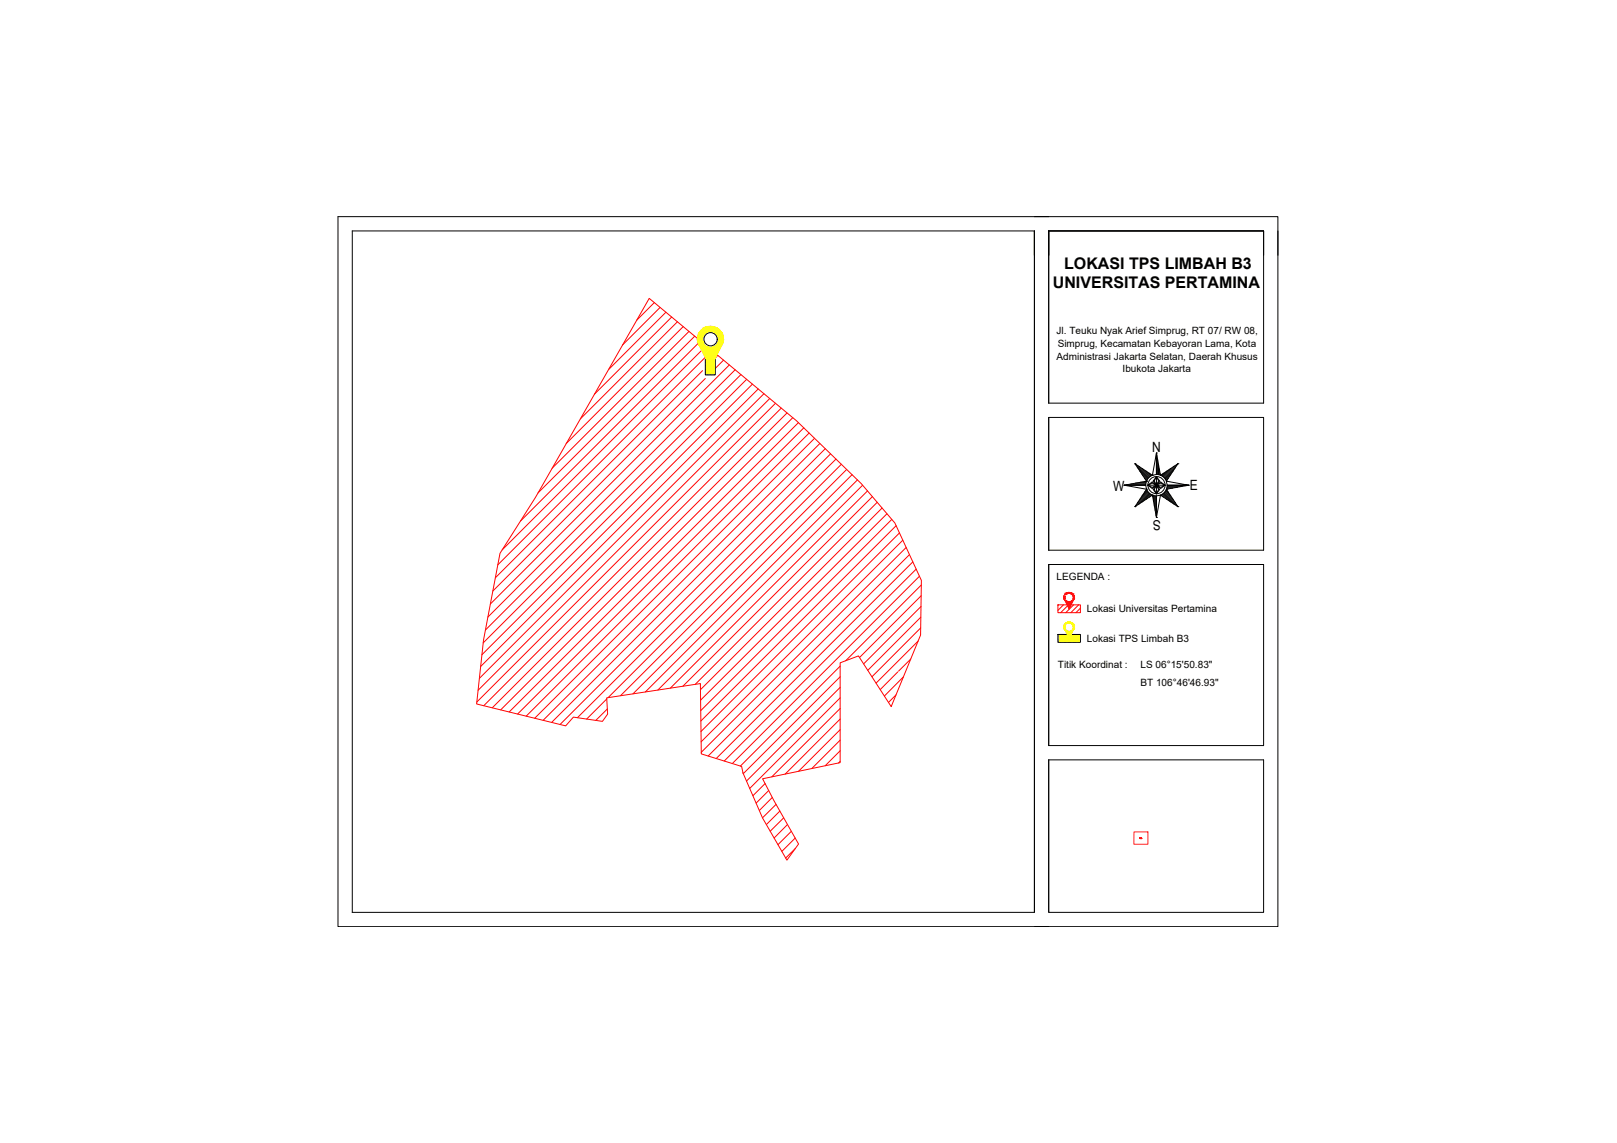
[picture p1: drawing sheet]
<svg xmlns="http://www.w3.org/2000/svg" width="297mm" height="210mm" viewBox="0 0 297 210" stroke-linecap="round" stroke-linejoin="round" font-family="sans-serif">
<!-- layer: Area Kawasan -->
<path d="M119.3 54.8l27 22.5 11.9 11.5 6.2 7.2 4.9 10.6-.2 10-5.4 13.2-6-9.3-3.4 1.2v18.4l-14.2 2.9 2.1 4 4.5 8-2.1 3-4.5-7.8-3.6-8.2-.3-1.2-7.4-2.4-.1-12.9-17.3 2.7 .2 2.9-.9 1.4-5.4-.8-1.4 1.6-16.3-4 1.2-11.8 3-15.9 6.5-10.2zM209.5 153.8v.2h-.1z" fill="none" stroke="#f00" stroke-width=".18"/>
<!-- layer: 0 -->
<g fill="none" stroke="#f00" stroke-width=".18">
<path d="M120.2 55.6l-3.3 3.2M121.2 56.5l-6.9 6.9M122.3 57.3l-10.5 10.6M123.4 58.2l-14.2 14.2M124.4 59.1l-17.8 17.8M125.5 60l-21.5 21.5M126.6 60.9l-25.2 25.1M127.6 61.7l-28.8 28.8M128.7 62.6l-33.1 33.1M129.1 68.1l-38.1 38M129.6 69.5l-39.1 39M129.7 63.5l-37.4 37.5"/>
<path d="M130.8 64.4l-39.4 39.3M131.9 65.3l-1 .9M132.9 66.1l-2 2M134 67l-43.9 43.9M135.1 67.9l-45.5 45.4M136.1 68.8l-46.9 46.9M137.2 69.7l-48.4 48.4M138.2 70.5l-49.7 49.7M139.3 71.4l-51 51M140.3 72.3l-52.2 52.3M141.4 73.2l-53.6 53.6M142.5 74.1l-54.9 54.8"/>
<path d="M143.5 74.9l-54.6 54.7M144.6 75.8l-54.2 54.2M145.6 76.7l-53.6 53.7M146.7 77.6l-53.2 53.1M147.7 78.6l-52.6 52.5M148.6 79.5l-51.9 52M149.6 80.5l-51.4 51.4M150.6 81.4l-50.8 50.9M151.6 82.4l-50.3 50.3M152.6 83.3l-49.7 49.7M153.6 84.3l-47.5 47.5M154.6 85.3l-42.9 42.8"/>
<path d="M155.5 86.2l-41.5 41.6M156.5 87.2l-40.2 40.2M157.5 88.1l-38.9 39M158.5 89.1l-37.7 37.6M159.4 90.1l-36.2 36.3M160.3 91.2l-34.9 34.8M161.1 92.2l-33.4 33.5M162 93.3l-33.3 33.4M162.9 94.4l-34.2 34.2M163.8 95.4l-35.1 35.1M164.6 96.5l-35.9 35.9M165.2 97.9l-36.4 36.4"/>
<path d="M165.8 99.2l-37 37M166.5 100.5l-37.7 37.7M167.1 101.8l-37 37M167.7 103.2l-36.1 36.1M168.3 104.5l-35.3 35.3M168.7 117.7l-7.8 7.7M168.9 105.8l-34.4 34.4M169.1 115.3l-8.9 9M169.1 113.3l-9.7 9.8M169.2 111.4l-10.5 10.5M169.2 109.4l-11.3 11.3M169.2 107.4l-13.9 13.9"/>
<path d="M194.3 111.1h4.2v1.4h-4.2zM194.4 111.1l-.1 .1M195.4 111.1l-1.1 1M196.3 111.1l-1.5 1.4M197.2 111.1l-1.4 1.4M198.1 111.1l-1.4 1.4M198.5 111.7l-.9 .8M111.5 128.3l-3.7 3.8M111.6 130.2l-2.1 2.1M154.3 122.3l-18.3 18.4M154.3 124.3l-17.8 17.8M154.3 126.2l-17.2 17.2"/>
<path d="M154.3 128.2l-16.6 16.6M154.3 130.1l-12.5 12.6M154.3 132.1l-10.1 10M154.3 134l-7.6 7.6M154.3 135.9l-5.2 5.2M154.3 137.9l-2.7 2.7M154.3 139.8l-.3 .3M164.6 127.6l-1.4 1.4M164.9 123.4l-3.2 3.2M166 124.3l-3.5 3.5M167.3 121l-2.2 2.2M140.6 143.9l-2.3 2.2"/>
<path d="M141.2 145.2l-2.3 2.3M141.9 146.4l-2.4 2.4M142.6 147.7l-2.5 2.5M143.3 148.9l-2.5 2.5M144 150.2l-2.5 2.4M144.7 151.4l-2.5 2.5M145.4 152.7l-2.5 2.4M146.1 153.9l-2.5 2.5M146.1 155.8l-1.8 1.8M209.5 153.9h.1M209.5 154l.1-.1zM209.5 153.8h.1"/>
<path d="M209.5 154l.1-.1-.1 .1M209.5 153.8l-.1 .1 .1-.1M209.5 153.9h.1zM209.5 153.8l-.1 .1M209.5 154h.1M209.5 153.9l-.1 .1M209.6 153.9l-.1 .1M209.6 154h-.1M209.6 153.9h.1"/>
</g>
<g fill="none" stroke="#ff0" stroke-width=".18">
<path d="M129.8 65.9l-.2 .2M130 65.9l-.4 .5M130.3 65.9l-.7 .7M130.5 65.9l-.9 1M130.8 65.9l-1.2 1.2M131 65.9l-1.4 1.5M131.3 65.9l-1.7 1.8M131.4 66.1l-1.8 1.8M131.4 66.4l-1.8 1.8M131.4 66.6l-1.8 1.8M131.4 66.9l-1.8 1.8M131.4 67.1l-1.7 1.7"/>
<path d="M131.4 67.4l-1.5 1.4M131.4 67.6l-1.2 1.2M131.4 67.9l-1 .9M131.4 68.1l-.7 .7M131.4 68.4l-.5 .4M131.4 68.7l-.2 .1"/>
</g>
<g fill="none" stroke="#000" stroke-width=".18">
<path d="M190 39.8h44.7v7.1M192.6 39.8h-130.5v130.4h130.5M190 46.9v-4.5h-125.3v125.1h125.3v-125.1v125.1M192.6 42.4h39.5v4.5M192.6 42.4h39.5v31.6h-39.5zM234.7 42.4v127.8h-44.7M129.6 65.9h1.8v2.9h-1.8zM192.6 76.7h39.5v24.3h-39.5zM206.5 89.1h.1M206.5 89.1h4l.1 .7zM206.8 89h3.7M207.7 88.9h2.8"/>
<path d="M208.5 85.2h.1M208.5 93h.1M208.5 85.2l3.2 2.1M208.5 85.2l2.1 3.2M208.5 85.2l2.5 2.5M208.6 88.7h1.9M208.9 85.8l2 2M209.2 85.6l2 2M209.4 86.5l1.4 1.5M209.5 88.6h1M209.8 87.1l.9 1M209.8 86l1.5 1.5"/>
<path d="M210.2 87.8l.5 .4M210.3 88.4h.3M210.5 86.5l.9 .9M210.6 88.3l-.1 .8h-4M210.6 89.8a1.98 1.98 0 0 0 1.1 1.1M210.6 88.4h.1M210.6 89.8h.1M210.6 88.4l-4.1 .7M210.6 89.8l-2.1 3.2M210.7 90l-.5 .4M210.7 90.1l-.9 1M210.8 90.3l-1.4 1.4"/>
<path d="M210.8 89.1l.9-.4 .7 .4zM210.8 89.1l.9 .4 1.5-.8 .8 .4M210.8 89.1l.9-.6 1.5 1.2 .8-.6M210.8 89.1l.9 .6 1.5-1.2 .8 .6M210.9 90.4l-2 2M211 90.5l-2.5 2.5M211.1 86.9l.5 .4M211.2 90.6l-2 2M211.3 90.7l-1.5 1.5M211.4 90.8l-.9 1M211.6 90.9l-.5 .4M211.7 87.3h.1"/>
<path d="M211.7 90.9h.1M211.7 90.9l.7 4.1M211.7 90.9l-3.2 2.1M211.7 90.9l.7 .2v3.9M211.7 87.3a1.98 1.98 0 0 0-1.1 1M211.7 90.9v.3M211.9 91v1.1M212.1 91.1v1.9M212.2 91.1v2.7M212.4 91.1v3.6M212.4 83.2h.1M212.4 95h.1"/>
<path d="M212.4 89.1h1.6l-.8 .4zM212.4 87.5l.4 .8-.4 .8zM212.4 89.1v1.6l-.4-.8zM212.4 83.2v3.9l.8 .2a1.98 1.98 0 0 1 1.1 1M212.4 83.2v3.9l-.7 .2zM212.4 91.1l.8-.2-.8 4.1zM212.4 87.5l-.4 .8 .8 1.6-.4 .8M212.4 87.5l.6 .8-1.2 1.6 .6 .8M212.4 87.5l-.6 .8 1.2 1.6-.6 .8M212.4 83.2l.8 4.1M212.5 83.5v3.6M212.6 84.4v2.7"/>
<path d="M212.8 85.3v1.9M213 86.1v1.1M213.1 87v.3M213.2 87.3h.1M213.2 90.9h.1M213.2 90.9l3.2 2.1M213.3 90.9l.4 .4M213.5 90.8l.9 1M213.6 90.7l1.5 1.5M213.7 90.6l2 2M213.7 86.9l-.4 .4M213.8 90.5l2.6 2.5"/>
<path d="M213.9 90.4l2 2M214 90.3l1.5 1.4M214.1 90.1l1 1M214.2 90l.4 .4M214.3 88.4h.1M214.3 89.8h.1M214.3 88.4l4 .7h-3.9zM214.3 89.8l2.1 3.2M214.3 89.8h.3M214.3 89.6h1.1M214.4 89.5h1.9M214.4 89.3h2.8"/>
<path d="M214.4 89.2h3.6M214.4 86.5l-.9 .9M214.6 87.8l-.4 .4M215.1 86l-1.5 1.5M215.1 87.1l-1 1M215.5 86.5l-1.5 1.5M215.7 85.6l-2 2M215.9 85.8l-2 2M216.4 85.2h.1M216.4 93h.1M216.4 85.2l-2.1 3.2M216.4 85.2l-3.2 2.1"/>
<path d="M216.4 85.2l-2.6 2.5M218.3 89.1h.1M218.3 89.1h-3.9l-.1 .7a1.98 1.98 0 0 1-1.1 1.1M218.3 89.1l-4 .7M192.6 103.7h39.5v33.2h-39.5zM194.3 116.5h4.2v1.5h-4.2zM192.6 139.5h39.5v28h-39.5zM192.6 139.5v28"/>
<circle cx="130.5" cy="62.3" r="1.22"/>
<circle cx="212.4" cy="89.1" r="1.58"/>
</g>
<g fill="#ff0" stroke="#ff0" stroke-width=".18">
<path d="M130.1 60h.8z"/>
<path d="M128.5 63.5h4l-2 4.1z"/>
<path d="M195.6 115.6h1.6l-.8 1.7z"/>
<path d="M130.1 60l1.3 .1zM129.7 60.1l.4-.1 1.3 .1z"/>
<path d="M129.7 60.1l2 .2-.3-.2zM129.3 60.3l.4-.2 2 .2z"/>
<path d="M129.3 60.3l2.8 .2-.4-.2zM128.9 60.5l.4-.2 2.8 .2z"/>
<path d="M128.9 60.5l3.5 .3-.3-.3zM128.9 60.5l3.5 .3h-3.8z"/>
<path d="M128.6 60.8l4 .3-.2-.3zM128.6 60.8l4 .3h-4.2z"/>
<path d="M130.6 61.1l2 .1zM130.6 61.1l2 .1z"/>
<path d="M128.4 61.1h2zM128.4 61.2h1.8z"/>
<path d="M130.8 61.2h1.8zM130.8 61.2h1.8z"/>
<path d="M128.4 61.2h1.8zM128.4 61.2h1.7z"/>
<path d="M131 61.2h1.7zM131 61.2h1.7z"/>
<path d="M128.4 61.2h1.7zM128.4 61.2h1.6z"/>
<path d="M131 61.2l1.7 .2v-.2zM131 61.2l1.7 .2h-1.5z"/>
<path d="M128.4 61.2l1.4 .2 .2-.2zM128.4 61.2l1.4 .2h-1.5z"/>
<path d="M131.2 61.4l1.6 .1-.1-.1zM131.2 61.4l1.6 .1h-1.4z"/>
<path d="M128.3 61.4l1.3 .1 .2-.1zM128.3 61.4l1.3 .1h-1.3z"/>
<path d="M131.4 61.5l1.4 .1v-.1zM131.4 61.5l1.4 .1h-1.3z"/>
<path d="M128.3 61.5l1.2 .1 .1-.1zM128.3 61.5l1.2 .1h-1.3z"/>
<path d="M131.5 61.6l1.3 .1zM131.5 61.6l1.3 .1z"/>
<path d="M128.2 61.6h1.3zM128.2 61.6l1.3 .1z"/>
<path d="M131.5 61.7l1.4 .2-.1-.2zM131.5 61.7l1.4 .2h-1.3z"/>
<path d="M128.2 61.7l1.2 .2 .1-.2zM128.2 61.7l1.2 .2h-1.2z"/>
<path d="M131.6 61.9l1.3 .1v-.1zM131.6 61.9l1.3 .1h-1.2z"/>
<path d="M128.2 61.9l1.1 .1 .1-.1zM128.2 61.9l1.1 .1h-1.2z"/>
<path d="M131.7 62l1.2 .1zM131.7 62l1.2 .1z"/>
<path d="M128.1 62l1.2 .1zM128.1 62l1.2 .1z"/>
<path d="M131.7 62.1l1.2 .2v-.2zM131.7 62.1l1.2 .2h-1.2z"/>
<path d="M128.1 62.1l1.2 .2v-.2zM128.1 62.1l1.2 .2h-1.2z"/>
<path d="M131.7 62.3l1.2 .2v-.2zM131.7 62.3l1.2 .2h-1.2z"/>
<path d="M128.1 62.3l1.2 .2v-.2zM128.1 62.3l1.2 .2h-1.2z"/>
<path d="M131.7 62.5h1.2zM131.7 62.5h1.2z"/>
<path d="M128.1 62.5h1.2zM128.1 62.5h1.2z"/>
<path d="M131.7 62.5l1.2 .3v-.3zM131.7 62.5l1.2 .3h-1.3z"/>
<path d="M128.1 62.5l1.3 .3-.1-.3zM128.1 62.5l1.3 .3h-1.2z"/>
<path d="M131.6 62.8l1.2 .1 .1-.1zM131.6 62.8l1.2 .1h-1.2z"/>
<path d="M128.2 62.8l1.3 .1-.1-.1zM128.2 62.8l1.3 .1h-1.3z"/>
<path d="M131.6 62.9h1.2zM131.6 62.9h1.2z"/>
<path d="M128.2 62.9h1.3zM128.2 62.9h1.3z"/>
<path d="M131.5 62.9l1.2 .2 .1-.2zM131.5 62.9l1.2 .2h-1.3z"/>
<path d="M128.2 62.9l1.4 .2-.1-.2zM128.2 62.9l1.4 .2h-1.3z"/>
<path d="M131.4 63.1l1.3 .2v-.2zM131.2 63.3l.2-.2 1.3 .2z"/>
<path d="M128.3 63.1l1.5 .2-.2-.2zM128.3 63.1l1.5 .2h-1.4z"/>
<path d="M131.2 63.3l1.4 .1 .1-.1zM131 63.4l.2-.1 1.4 .1z"/>
<path d="M128.4 63.3l1.6 .1-.2-.1zM128.4 63.3l1.6 .1h-1.6z"/>
<path d="M131 63.4h1.6zM130.8 63.5h1.8z"/>
<path d="M128.4 63.4l1.8 .1zM128.4 63.4l1.8 .1z"/>
<path d="M130.8 63.5h1.8zM130.6 63.5h1.9z"/>
<path d="M128.5 63.5h1.9zM128.5 63.5h1.9z"/>
<path d="M196.3 114.2l.4 .1zM196.1 114.3h.6z"/>
<path d="M196.1 114.3h.7zM195.9 114.3h.9z"/>
<path d="M195.9 114.3l1.1 .1zM195.8 114.4h1.2z"/>
<path d="M195.8 114.4l1.3 .1-.1-.1zM195.7 114.5l.1-.1 1.3 .1z"/>
<path d="M195.7 114.5l1.5 .2-.1-.2zM195.7 114.5l1.5 .2h-1.6z"/>
<path d="M196.4 114.7h.8zM196.4 114.7h.8z"/>
<path d="M195.6 114.7h.7zM195.6 114.7h.7z"/>
<path d="M196.5 114.7h.7zM196.5 114.7h.7z"/>
<path d="M195.6 114.7h.7zM195.6 114.7h.7z"/>
<path d="M196.5 114.7h.7zM196.5 114.7h.7z"/>
<path d="M195.5 114.7h.8zM195.5 114.7h.7z"/>
<path d="M196.6 114.7l.7 .1zM196.6 114.7l.7 .1z"/>
<path d="M195.5 114.7h.7zM195.5 114.7l.6 .1z"/>
<path d="M196.7 114.8h.6zM196.7 114.8h.6z"/>
<path d="M195.5 114.8h.6zM195.5 114.8h.5z"/>
<path d="M196.8 114.8l.5 .1zM196.8 114.8l.5 .1z"/>
<path d="M195.5 114.8h.5zM195.5 114.8l.5 .1z"/>
<path d="M196.8 114.9h.5zM196.8 114.9h.5z"/>
<path d="M195.5 114.9h.5zM195.5 114.9h.5z"/>
<path d="M196.8 114.9l.5 .1zM196.8 114.9l.5 .1z"/>
<path d="M195.5 114.9h.5zM195.5 114.9l.4 .1z"/>
<path d="M196.8 115l.5 .1zM196.8 115l.5 .1z"/>
<path d="M195.4 115h.5zM195.4 115l.5 .1z"/>
<path d="M196.8 115.1h.5zM196.8 115.1h.5z"/>
<path d="M195.4 115.1h.5zM195.4 115.1h.5z"/>
<path d="M196.9 115.1l.4 .1zM196.9 115.1l.4 .1z"/>
<path d="M195.4 115.1l.5 .1zM195.4 115.1l.5 .1z"/>
<path d="M196.9 115.2h.4zM196.9 115.2h.4z"/>
<path d="M195.4 115.2h.5zM195.4 115.2h.5z"/>
<path d="M196.9 115.2l.4 .1zM196.9 115.2l.4 .1z"/>
<path d="M195.4 115.2l.5 .1zM195.4 115.2l.5 .1z"/>
<path d="M196.9 115.3h.4zM196.9 115.3l.4 .1z"/>
<path d="M195.4 115.3l.5 .1zM195.4 115.3l.5 .1z"/>
<path d="M196.8 115.4h.5zM196.8 115.4h.5z"/>
<path d="M195.4 115.4h.6zM195.4 115.4h.6z"/>
<path d="M196.8 115.4h.5zM196.8 115.4h.5z"/>
<path d="M195.5 115.4h.5zM195.5 115.4h.5z"/>
<path d="M196.8 115.4h.5zM196.8 115.4l.5 .1z"/>
<path d="M195.5 115.4l.5 .1zM195.5 115.4l.5 .1z"/>
<path d="M196.8 115.5h.5zM196.7 115.6h.5z"/>
<path d="M195.5 115.5l.6 .1zM195.5 115.5l.6 .1z"/>
<path d="M196.7 115.6h.5zM196.6 115.6h.6z"/>
<path d="M195.5 115.6h.7zM195.5 115.6h.7z"/>
<path d="M196.6 115.6h.6zM196.5 115.6h.7z"/>
<path d="M195.6 115.6h.7zM195.6 115.6h.7z"/>
<path d="M196.5 115.6h.7zM196.4 115.6h.8z"/>
<path d="M195.6 115.6h.7zM195.6 115.6h.7z"/>
</g>
<g fill="#fff" stroke="#fff" stroke-width=".18">
<path d="M130.4 61.1h.5zM130.2 61.1h.7z"/>
<path d="M130.2 61.1l.8 .1zM130 61.2h1z"/>
<path d="M130 61.2l1.2 .2-.2-.2zM129.8 61.4l.2-.2 1.2 .2z"/>
<path d="M129.8 61.4l1.6 .1-.2-.1zM129.8 61.4l1.6 .1h-1.8z"/>
<path d="M129.6 61.5l2 .2-.2-.2zM129.6 61.5l2 .2h-2.1z"/>
<path d="M129.5 61.7l2.1 .2v-.2zM129.5 61.7l2.1 .2h-2.2z"/>
<path d="M129.4 61.9l2.3 .2-.1-.2zM129.4 61.9l2.3 .2h-2.4z"/>
<path d="M129.3 62.1l2.4 .2v-.2zM129.3 62.1l2.4 .2h-2.4z"/>
<path d="M129.3 62.3l2.4 .2v-.2zM129.3 62.3l2.4 .2h-2.4z"/>
<path d="M129.3 62.5l2.3 .3 .1-.3zM129.3 62.5l2.3 .3h-2.2z"/>
<path d="M129.4 62.8l2.2 .1v-.1zM129.4 62.8l2.2 .1h-2.1z"/>
<path d="M129.5 62.9l1.9 .2 .2-.2zM129.5 62.9l1.9 .2h-1.8z"/>
<path d="M129.6 63.1l1.6 .2 .2-.2zM129.6 63.1l1.6 .2h-1.4z"/>
<path d="M129.8 63.3l1.2 .1 .2-.1zM129.8 63.3l1.2 .1h-1z"/>
<path d="M130 63.4h1zM130 63.4l.9 .1z"/>
<path d="M130.2 63.5h.7zM130.2 63.5h.4z"/>
<path d="M196.3 114.7h.2zM196.3 114.7h.2z"/>
<path d="M196.3 114.7h.3zM196.2 114.7h.4z"/>
<path d="M196.2 114.7l.5 .1zM196.1 114.8h.6z"/>
<path d="M196.1 114.8h.7zM196.1 114.8h.7z"/>
<path d="M196 114.8l.8 .1zM196 114.8l.8 .1h-.8z"/>
<path d="M196 114.9l.8 .1zM196 114.9l.8 .1z"/>
<path d="M195.9 115l1 .1zM195.9 115l1 .1z"/>
<path d="M195.9 115.1l1 .1v-.1zM195.9 115.1l1 .1h-1z"/>
<path d="M195.9 115.2h1zM195.9 115.2l1 .1z"/>
<path d="M195.9 115.3h1zM195.9 115.3l.9 .1z"/>
<path d="M195.9 115.4h.9zM195.9 115.4h.9z"/>
<path d="M196 115.4h.8zM196 115.4l.8 .1z"/>
<path d="M196 115.5h.8zM196 115.5l.7 .1z"/>
<path d="M196.1 115.6h.6zM196.1 115.6h.5z"/>
<path d="M196.2 115.6h.4zM196.2 115.6h.3z"/>
<path d="M196.3 115.6h.2zM196.3 115.6h.1z"/>
<path d="M196.3 109.3h.2zM196.3 109.3h.2z"/>
<path d="M196.3 109.3h.3zM196.2 109.3h.4z"/>
<path d="M196.2 109.3l.5 .1zM196.1 109.4h.6z"/>
<path d="M196.1 109.4h.7zM196.1 109.4h.7z"/>
<path d="M196 109.4l.8 .1zM196 109.4l.8 .1z"/>
<path d="M196 109.5l.8 .1zM196 109.5l.8 .1h-.9z"/>
<path d="M195.9 109.6l1 .1zM195.9 109.6l1 .1z"/>
<path d="M195.9 109.7h1zM195.9 109.7h1z"/>
<path d="M195.9 109.7h1zM195.9 109.7l1 .1z"/>
<path d="M195.9 109.8h1zM195.9 109.8l.9 .1z"/>
<path d="M195.9 109.9h.9zM195.9 109.9l.9 .1z"/>
<path d="M196 110h.8zM196 110l.8 .1z"/>
<path d="M196 110.1h.8zM196 110.1h.7z"/>
<path d="M196.1 110.1h.6zM196.1 110.1l.5 .1z"/>
<path d="M196.2 110.2h.4zM196.2 110.2h.3z"/>
<path d="M196.3 110.2h.2zM196.3 110.2h.1z"/>
</g>
<!-- layer: Area TPS -->
<g fill="none" stroke="#ff0" stroke-width=".18">
<path d="M194.4 116.5l-.1 .1M194.6 116.5l-.3 .3M194.8 116.5l-.5 .5M195.1 116.5l-.8 .8M195.3 116.5l-1 1M195.5 116.5l-1.2 1.2M195.8 116.5l-1.5 1.5M196 116.5l-1.4 1.5M196.2 116.5l-1.4 1.5M196.5 116.5l-1.5 1.5M196.7 116.5l-1.4 1.5M196.9 116.5l-1.4 1.5"/>
<path d="M197.2 116.5l-1.5 1.5M197.4 116.5l-1.4 1.5M197.6 116.5l-1.4 1.5M197.9 116.5l-1.5 1.5M198.1 116.5l-1.4 1.5M198.3 116.5l-1.4 1.5M198.5 116.6l-1.4 1.4M198.5 116.8l-1.1 1.2M198.5 117.1l-.9 .9M198.5 117.3l-.7 .7M198.5 117.5l-.4 .5M198.5 117.8l-.2 .2"/>
</g>
<!-- layer: Batas Wilayah -->
<path d="M208.3 152.8h2.6v2.2h-2.6z" fill="none" stroke="#cd2027" stroke-width=".18"/>
<!-- layer: 0 -->
<g fill="#f00" stroke="#f00" stroke-width=".18">
<path d="M195.6 110.2h1.6l-.8 1.6z"/>
<path d="M196.3 108.8h.4zM196.1 108.8h.6z"/>
<path d="M196.1 108.8l.7 .1zM195.9 108.9h.9z"/>
<path d="M195.9 108.9l1.1 .1zM195.8 109h1.2z"/>
<path d="M195.8 109l1.3 .1-.1-.1zM195.7 109.1l.1-.1 1.3 .1z"/>
<path d="M195.7 109.1l1.5 .2-.1-.2zM195.7 109.1l1.5 .2h-1.6z"/>
<path d="M196.4 109.3h.8zM196.4 109.3h.8z"/>
<path d="M195.6 109.3h.7zM195.6 109.3h.7z"/>
<path d="M196.5 109.3h.7zM196.5 109.3h.7z"/>
<path d="M195.6 109.3h.7zM195.6 109.3h.7z"/>
<path d="M196.5 109.3h.7zM196.5 109.3h.7z"/>
<path d="M195.5 109.3h.8zM195.5 109.3h.7z"/>
<path d="M196.6 109.3l.7 .1zM196.6 109.3l.7 .1z"/>
<path d="M195.5 109.3h.7zM195.5 109.3l.6 .1z"/>
<path d="M196.7 109.4h.6zM196.7 109.4h.6z"/>
<path d="M195.5 109.4h.6zM195.5 109.4h.5z"/>
<path d="M196.8 109.4h.5zM196.8 109.4h.5z"/>
<path d="M195.5 109.4h.5zM195.5 109.4h.5z"/>
<path d="M196.8 109.4l.5 .1zM196.8 109.4l.5 .1z"/>
<path d="M195.5 109.4h.5zM195.5 109.4l.5 .1z"/>
<path d="M196.8 109.5l.5 .1zM196.8 109.5l.5 .1z"/>
<path d="M195.5 109.5h.5zM195.5 109.5l.4 .1z"/>
<path d="M196.8 109.6h.5zM196.8 109.6h.5z"/>
<path d="M195.4 109.6h.5zM195.4 109.6h.5z"/>
<path d="M196.8 109.6l.5 .1zM196.8 109.6l.5 .1z"/>
<path d="M195.4 109.6h.5zM195.4 109.6l.5 .1z"/>
<path d="M196.9 109.7h.4zM196.9 109.7h.4z"/>
<path d="M195.4 109.7h.5zM195.4 109.7h.5z"/>
<path d="M196.9 109.7l.4 .1zM196.9 109.7l.4 .1z"/>
<path d="M195.4 109.7l.5 .1zM195.4 109.7l.5 .1z"/>
<path d="M196.9 109.8h.4zM196.9 109.8h.4z"/>
<path d="M195.4 109.8h.5zM195.4 109.8h.5z"/>
<path d="M196.9 109.8h.4zM196.9 109.8l.4 .1z"/>
<path d="M195.4 109.8l.5 .1zM195.4 109.8l.5 .1z"/>
<path d="M196.8 109.9l.5 .1zM196.8 109.9l.5 .1z"/>
<path d="M195.4 109.9l.6 .1zM195.4 109.9l.6 .1z"/>
<path d="M196.8 110h.5zM196.8 110h.5z"/>
<path d="M195.5 110h.5zM195.5 110h.5z"/>
<path d="M196.8 110h.5zM196.8 110l.5 .1z"/>
<path d="M195.5 110l.5 .1zM195.5 110l.5 .1z"/>
<path d="M196.8 110.1h.5zM196.7 110.1h.5z"/>
<path d="M195.5 110.1h.6zM195.5 110.1h.6z"/>
<path d="M196.7 110.1h.5zM196.6 110.2h.6z"/>
<path d="M195.5 110.1l.7 .1zM195.5 110.1l.7 .1z"/>
<path d="M196.6 110.2h.6zM196.5 110.2h.7z"/>
<path d="M195.6 110.2h.7zM195.6 110.2h.7z"/>
<path d="M196.5 110.2h.7zM196.4 110.2h.8z"/>
<path d="M195.6 110.2h.7zM195.6 110.2h.7z"/>
</g>
<g font-size="2.9">
<text x="193.4" y="52.9">UNIVERSITAS PERTAMINA</text>
<text x="195.5" y="49.3">LOKASI TPS LIMBAH B3</text>
</g>
<g font-size="2.6">
<text x="211.6" y="83">N</text>
<text x="204.5" y="90.1">W</text>
<text x="213.3" y="95.5" transform="rotate(-180 213.3 95.5)">S</text>
<text x="218.6" y="90.1">E</text>
</g>
<g font-size="1.8">
<text x="194.1" y="61.3">Jl. Teuku Nyak Arief Simprug, RT 07/ RW 08,</text>
<text x="194.3" y="63.7">Simprug, Kecamatan Kebayoran Lama, Kota</text>
<text x="194.1" y="66">Administrasi Jakarta Selatan, Daerah Khusus</text>
<text x="206.2" y="68.4">Ibukota Jakarta</text>
<text x="194.1" y="106.5">LEGENDA :</text>
<text x="199.7" y="112.4">Lokasi Universitas Pertamina</text>
<text x="199.7" y="117.8">Lokasi TPS Limbah B3</text>
<text x="194.3" y="122.7">Titik Koordinat :</text>
<text x="209.5" y="122.7">LS 06°15'50.83&quot;</text>
<text x="209.5" y="126">BT 106°46'46.93&quot;</text>
</g>
</svg>
